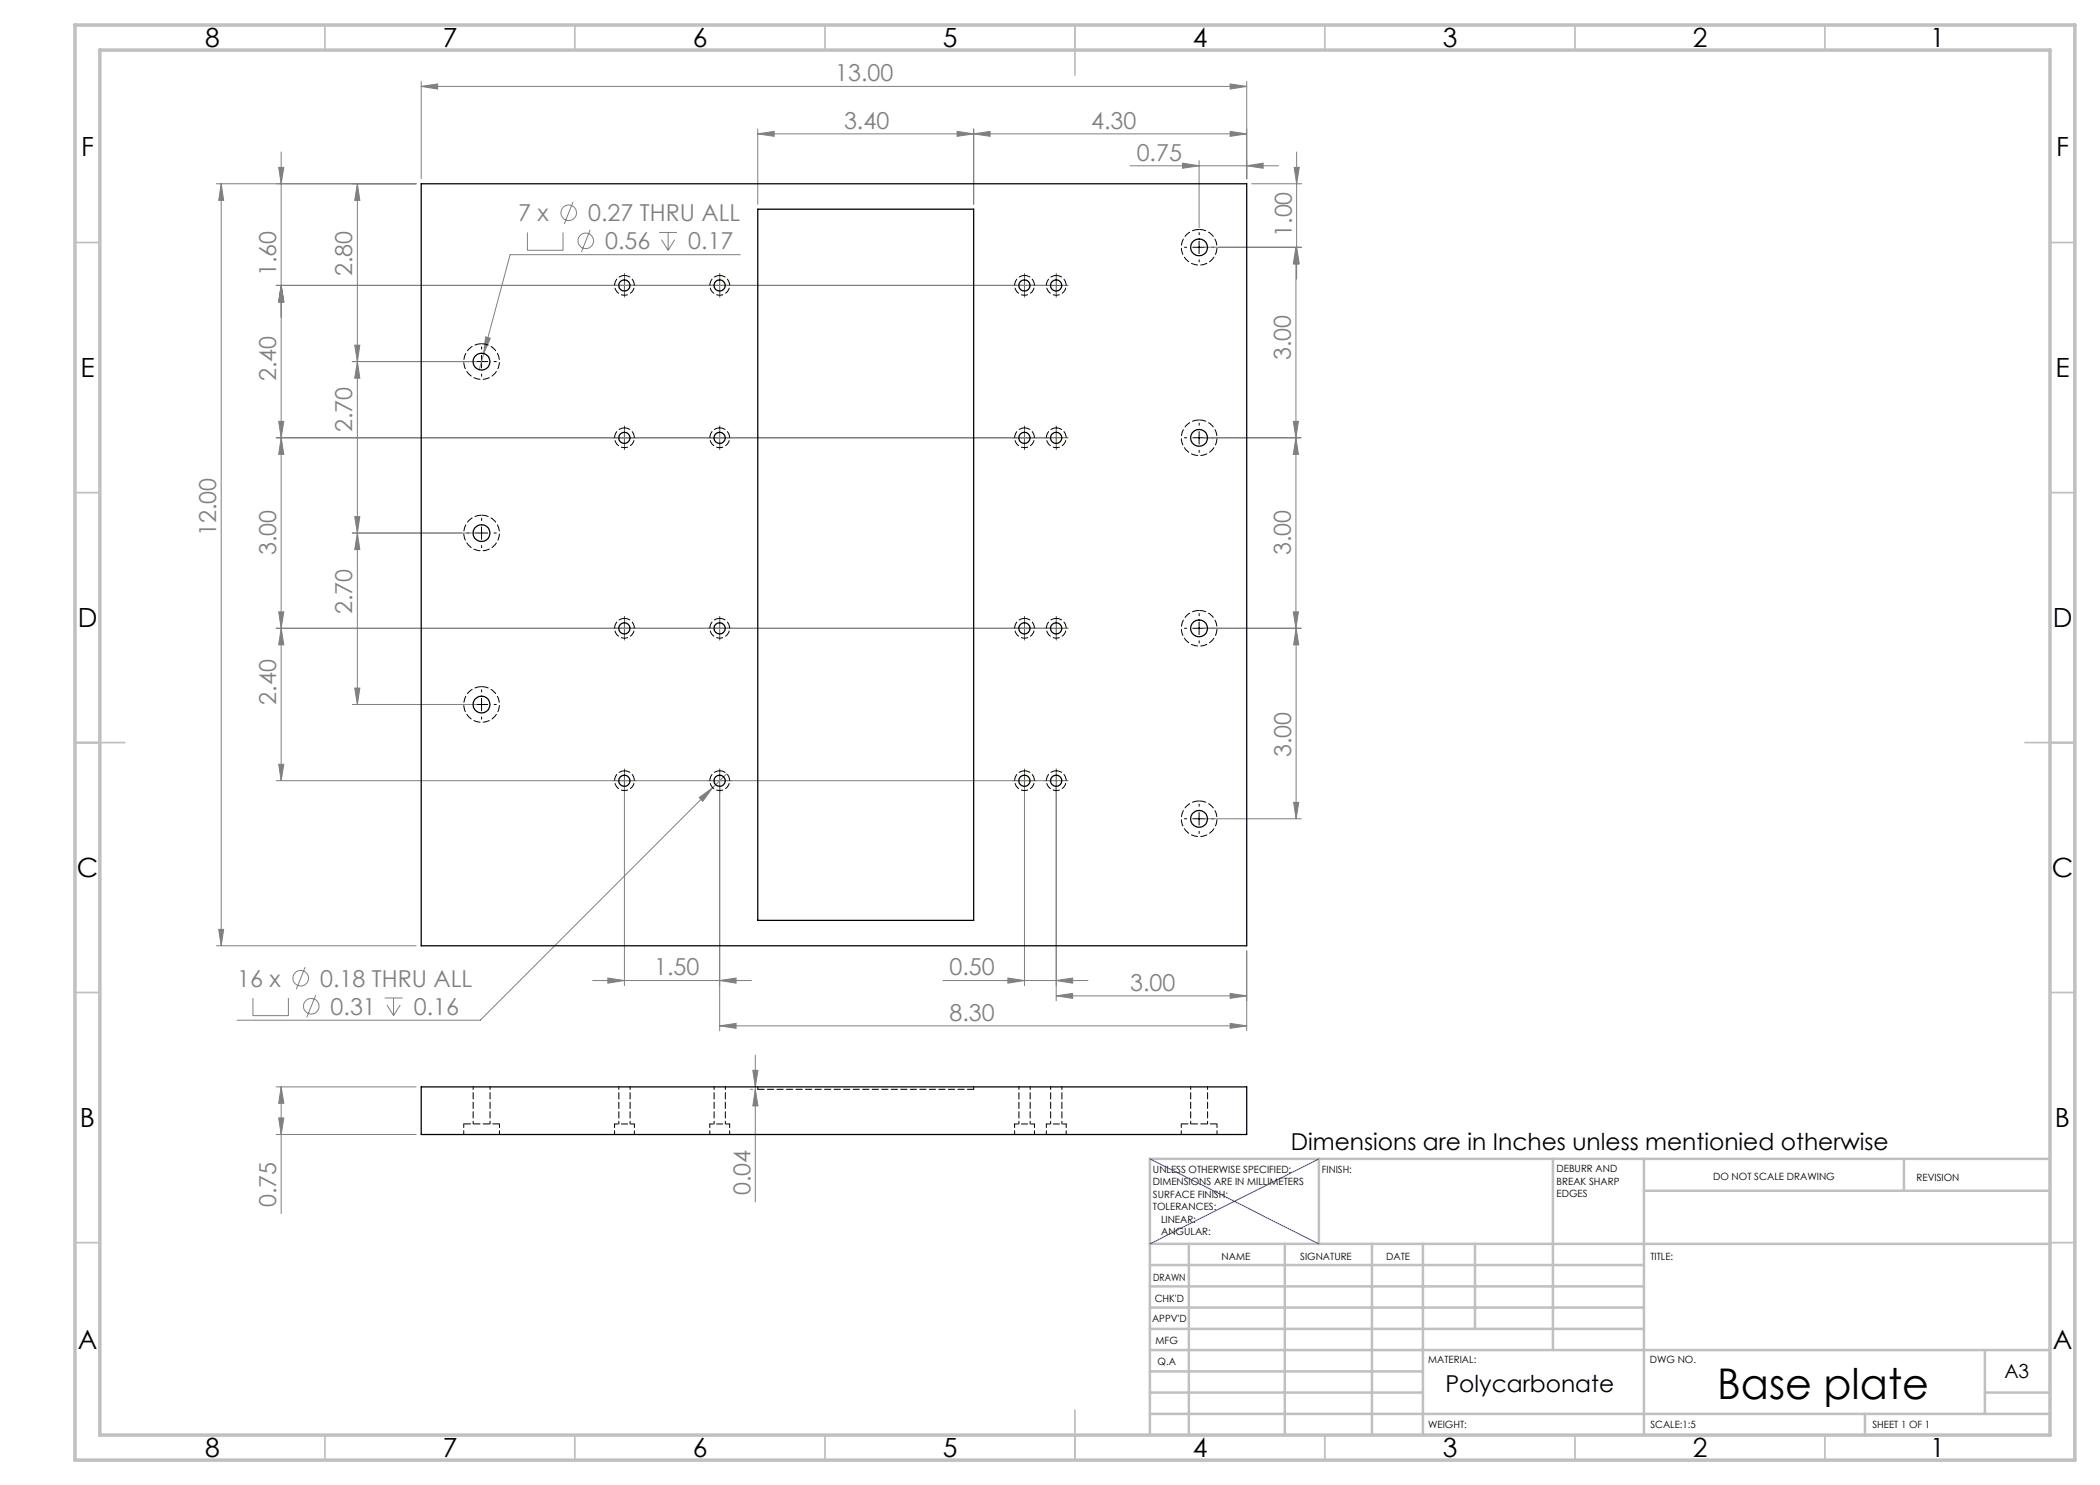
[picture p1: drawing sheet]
<svg xmlns="http://www.w3.org/2000/svg" width="420mm" height="297mm" viewBox="0 0 420 297" stroke-linecap="round" stroke-linejoin="round" font-family="sans-serif">
<g fill="none" stroke="#808080" stroke-width=".2">
<path d="M84.2 17.3l3.3-.5v1zM84.2 16.3v19.5M84.2 17.3h165.1M246 16.8l3.3 .5-3.3 .5zM249.3 16.3v19.5M43.3 36.8h39.9M44.2 36.8v152.4M44.2 36.8l.5 3.3h-1zM55.7 33.5h1.1l-.6 3.3zM56.2 30.4v125.7M71.5 36.8v104.1M71.5 36.8l.5 3.3h-1.1z"/>
<path d="M151.6 26.8l3.2-.5v1zM151.6 25.8v15M151.6 26.8h97.7M191.4 26.3l3.3 .5-3.3 .5zM194.7 26.8l3.3-.5v1zM194.7 25.8v15M226 33.2h29.7M236.5 32.6l3.3 .6-3.3 .5zM239.8 32.1v13.4M246 26.3l3.3 .5-3.3 .5zM249.3 33.2l3.3-.6v1.1zM250.3 36.8h10"/>
<path d="M258.8 33.5h1.1l-.6 3.3zM259.3 30.4v25.4M55.2 57.1h155M56.2 57.1l.6 3.3h-1.1zM105.5 46.5v3.6h7.1v-3.6M114.6 40.4l-1.7 4.4M118 46l-1.7 4.4M131.8 46.5h3.6M132.3 47.9l1.3 2.2M133.6 46.5v3.6M134.9 47.9l-1.3 2.2M148.1 50.9h-46.1l-6.2 23.1"/>
<path d="M240.8 49.5h19.5M259.2 49.5l.5 3.3h-1zM259.2 49.5v114.3M259.3 49.5l.6 3.3h-1.1zM70.4 72.3h24.9M70.9 69h1.1l-.5 3.3zM71.5 72.3l.5 3.3h-1.1zM97.1 67.4l1 .3-1.4 3zM55.2 87.6h155M55.7 84.3h1.1l-.6 3.3zM56.2 87.6l.6 3.3h-1.1zM240.8 87.6h19.4"/>
<path d="M258.7 84.3h1l-.5 3.3zM259.2 87.6l.5 3.3h-1zM70.4 106.6h24.9M70.9 103.3h1.1l-.5 3.3zM71.5 106.6l.5 3.3h-1.1zM55.2 125.7h155M55.7 122.4h1.1l-.6 3.3zM56.2 125.7l.6 3.3h-1.1zM70.9 137.6h1.1l-.5 3.3zM240.8 125.7h19.4M258.7 122.4h1l-.5 3.3zM259.2 125.7l.6 3.3h-1.1z"/>
<path d="M55.2 156.1h155M55.7 152.9h1.1l-.6 3.2zM70.4 140.9h24.9M124.9 157.2v39.9M139.8 159.5l2.7-2-2 2.8zM142.5 157.5l-46.4 46.5h-48.7M143.9 157.2v49M145.3 154.8l-2.8 2.7M204.9 157.2v39.9M211.2 157.2v43M240.8 163.8h19.4M258.7 160.5h1.1l-.6 3.3z"/>
<path d="M43.3 189.2h39.9M43.7 185.9h1l-.5 3.3zM50.6 199.6v3.5h7.1v-3.5M61 193.4l-1.7 4.5M63.1 199l-1.8 4.5M76.9 199.6h3.6M78.7 199.6v3.5M118.5 196.1h31.8M121.6 195.6l3.3 .5-3.3 .5zM143.9 196.1l3.3-.5v1zM188.6 196.1h29M201.6 195.6l3.3 .5-3.3 .5z"/>
<path d="M211.2 196.1l3.3-.5v1zM211.2 199.2l3.3-.5v1zM211.2 199.2h38.1M246 198.7l3.3 .5-3.3 .5zM249.3 190.2v16M55.2 217.4h28M56.2 217.4v25.3M56.2 217.4l.6 3.3h-1.1zM77.4 201l1.3 2.1M80 201l-1.3 2.1M143.9 205.2l3.3-.5v1zM143.9 205.2h105.4"/>
<path d="M150.1 217.9h.4M150.6 214.1h1l-.5 3.3zM151.1 217.9l.5 3.3h-1zM151.1 211v29.4M246 204.7l3.3 .5-3.3 .5zM55.2 226.9h28M55.7 223.6h1.1l-.6 3.3z"/>
<circle cx="113.7" cy="42.6" r="1.55"/>
<circle cx="117.2" cy="48.2" r="1.55"/>
<circle cx="60.1" cy="195.6" r="1.55"/>
<circle cx="62.3" cy="201.2" r="1.55"/>
</g>
<g fill="none" stroke="#000" stroke-width=".2" stroke-dasharray="15.2 1.3 1.3 1.3">
<path d="M237.3 49.5h-.4M239.8 47v-.5M239.8 52v.4M242.3 49.5h.5M93.8 72.3h-.4M96.3 69.8v-.4M96.3 74.8v.5M98.8 72.3h.5M237.3 87.6h-.4M239.8 85.1v-.5M239.8 90.1v.4M242.3 87.6h.5"/>
<path d="M93.8 106.6h-.4M96.3 104.1v-.4M96.3 109.1v.4M98.8 106.6h.5M96.3 138.4v-.4M237.3 125.7h-.4M239.8 123.2v-.5M239.8 128.2v.4M242.3 125.7h.5M93.8 140.9h-.4M96.3 143.4v.4M98.8 140.9h.5"/>
<path d="M237.3 163.8h-.4M239.8 161.3v-.5M239.8 166.3v.4M242.3 163.8h.5"/>
</g>
<g fill="none" stroke="#000" stroke-width=".2">
<path d="M238.5 49.5h2.6M239.8 48.2v2.5M95 72.3h2.5M96.3 71.1v2.5M238.5 87.6h2.6M239.8 86.3v2.5M95 106.6h2.5M96.3 105.4v2.5M96.3 139.7v2.5M238.5 125.7h2.6M239.8 124.4v2.5M95 140.9h2.5"/>
<path d="M238.5 163.8h2.6M239.8 162.5v2.5"/>
</g>
<g fill="none" stroke="#808000" stroke-width=".2" stroke-dasharray="15.2 1.3 1.3 1.3">
<path d="M123.6 57.1h-1.1M124.9 55.8v-1.1M124.9 58.3v1.1M126.1 57.1h1.2M142.7 57.1h-1.1M143.9 55.8v-1.1M143.9 58.3v1.1M145.2 57.1h1.1M203.7 57.1h-1.2M204.9 55.8v-1.1M204.9 58.3v1.1M206.2 57.1h1.1"/>
<path d="M210 57.1h-1.1M211.3 55.8v-1.1M211.3 58.3v1.1M212.5 57.1h1.1M123.6 87.6h-1.1M124.9 86.3v-1.1M124.9 88.8v1.1M126.1 87.6h1.2M142.7 87.6h-1.1M143.9 86.3v-1.1M143.9 88.8v1.1M145.2 87.6h1.1"/>
<path d="M203.7 87.6h-1.2M204.9 86.3v-1.1M204.9 88.8v1.1M206.2 87.6h1.1M210 87.6h-1.1M211.3 86.3v-1.1M211.3 88.8v1.1M212.5 87.6h1.1M123.6 125.7h-1.1M124.9 124.4v-1.1M124.9 126.9v1.1M126.1 125.7h1.2"/>
<path d="M142.7 125.7h-1.1M143.9 124.4v-1.1M143.9 126.9v1.1M145.2 125.7h1.1M203.7 125.7h-1.2M204.9 124.4v-1.1M204.9 126.9v1.1M206.2 125.7h1.1M210 125.7h-1.1M211.3 124.4v-1.1M211.3 126.9v1.1M212.5 125.7h1.1"/>
<path d="M123.6 156.1h-1.1M124.9 154.9v-1.1M124.9 157.4v1.1M126.1 156.1h1.2M142.7 156.1h-1.1M143.9 154.9v-1.1M143.9 157.4v1.1M145.2 156.1h1.1M203.7 156.1h-1.2M204.9 154.9v-1.1M204.9 157.4v1.1M206.2 156.1h1.1"/>
<path d="M210 156.1h-1.1M211.3 154.9v-1.1M211.3 157.4v1.1M212.5 156.1h1.1"/>
</g>
<g fill="none" stroke="#808000" stroke-width=".2">
<path d="M123.6 57.1h2.5M124.9 55.8v2.5M142.7 57.1h2.5M143.9 55.8v2.5M203.6 57.1h2.5M204.9 55.8v2.5M210 57.1h2.5M211.2 55.8v2.5M123.6 87.6h2.5M124.9 86.3v2.5M142.7 87.6h2.5M143.9 86.3v2.5"/>
<path d="M203.6 87.6h2.5M204.9 86.3v2.5M210 87.6h2.5M211.2 86.3v2.5M123.6 125.7h2.5M124.9 124.4v2.5M142.7 125.7h2.5M143.9 124.4v2.5M203.6 125.7h2.5M204.9 124.4v2.5M210 125.7h2.5M211.2 124.4v2.5"/>
<path d="M123.6 156.1h2.5M124.9 154.9v2.5M142.7 156.1h2.5M143.9 154.9v2.5M203.6 156.1h2.5M204.9 154.9v2.5M210 156.1h2.5M211.2 154.9v2.5"/>
</g>
<g fill="none" stroke="#c0c0c0" stroke-width=".35">
<path d="M65 5v5M115 5v5M165 5v5M215 5v10M265 5v5M315 5v5M365 5v5M15 48.5h5M410 48.5h5M15 98.5h5M410 98.5h5M15 148.5h10"/>
<path d="M405 148.5h10M15 198.5h5M410 198.5h5M15 248.5h5M410 248.5h5M65 287v5M115 287v5M165 287v5M215 282v10M265 287v5M315 287v5M365 287v5"/>
</g>
<g fill="none" stroke="#c0c0c0" stroke-width=".5">
<path d="M263.8 231.8v17M310.6 231.8v38.2M328.8 231.8v55.2M328.8 238.2h81.2M380.8 231.8v6.4M410 231.8h-180v55.2M230 248.8h180M230 257.3h98.8M230 253h98.8M237.8 248.8v38.2M257 248.8v38.2M274.4 248.8v38.2"/>
<path d="M284.6 248.8v38.2M295 248.8v17M230 265.8h98.8M230 261.5h98.8M230 278.5h54.6M230 274.3h54.6M230 270h180M397 278.5h13M397 270v12.8M230 282.8h180M373 282.8v4.2"/>
</g>
<path d="M15 5h400v287h-400zM20 10h390v277h-390z" fill="none" stroke="#c0c0c0" stroke-width=".7"/>
<path d="M230 231.8l33.8 17M263.8 231.8l-33.8 17" fill="none" stroke="#00f" stroke-width=".2"/>
<g fill="#808080">
<path d="M246 16.8l3.3 .5-3.3 .5zM84.2 17.3l3.3-.5v1zM143.9 196.1l3.3-.5v1zM121.6 195.6l3.3 .5-3.3 .5z"/>
<path d="M151.6 26.8l3.2-.5v1zM191.4 26.3l3.3 .5-3.3 .5zM97.1 67.4l-.4 3.3 1.4-3zM139.8 159.5l.7 .8 2-2.8z"/>
<path d="M194.7 26.8l3.3-.5v1zM246 26.3l3.3 .5-3.3 .5zM211.2 199.2l3.3-.5v1zM246 198.7l3.3 .5-3.3 .5z"/>
<path d="M201.6 195.6l3.3 .5-3.3 .5zM211.2 196.1l3.3-.5v1z"/>
<path d="M249.3 33.2l3.3-.6v1.1zM236.5 32.6l3.3 .6-3.3 .5zM246 204.7l3.3 .5-3.3 .5zM143.9 205.2l3.3-.5v1z"/>
<path d="M151.1 217.9l.5 3.3h-1zM150.6 214.1h1l-.5 3.3zM259.3 49.5l.6 3.3h-1.1zM258.8 33.5h1.1l-.6 3.3zM258.7 84.3h1l-.5 3.3zM259.2 49.5l.5 3.3h-1zM258.7 122.4h1l-.5 3.3zM259.2 87.6l.5 3.3h-1zM258.7 160.5h1.1l-.6 3.3zM259.2 125.7l.6 3.3h-1.1zM55.7 152.9h1.1l-.6 3.2zM56.2 125.7l.6 3.3h-1.1zM70.9 137.6h1.1l-.5 3.3zM71.5 106.6l.5 3.3h-1.1z"/>
<path d="M43.7 185.9h1l-.5 3.3zM44.2 36.8l.5 3.3h-1z"/>
<path d="M56.2 217.4l.6 3.3h-1.1zM55.7 223.6h1.1l-.6 3.3zM55.7 33.5h1.1l-.6 3.3zM56.2 57.1l.6 3.3h-1.1zM56.2 57.1l.6 3.3h-1.1zM55.7 84.3h1.1l-.6 3.3zM56.2 87.6l.6 3.3h-1.1zM55.7 122.4h1.1l-.6 3.3zM71.5 36.8l.5 3.3h-1.1zM70.9 69h1.1l-.5 3.3zM71.5 72.3l.5 3.3h-1.1zM70.9 103.3h1.1l-.5 3.3z"/>
</g>
<g fill="none" stroke="#000" stroke-width=".25">
<path d="M84.2 36.8h165.1v152.4h-165.1zM151.6 41.8h43.1v142.3h-43.1zM84.2 217.4h165.1v9.5h-165.1z"/>
<circle cx="124.9" cy="57.1" r="1.12"/>
<circle cx="143.9" cy="57.1" r="1.12"/>
<circle cx="204.9" cy="57.1" r="1.12"/>
<circle cx="211.2" cy="57.1" r="1.12"/>
<circle cx="239.8" cy="49.5" r="1.68"/>
<circle cx="96.3" cy="72.3" r="1.68"/>
<circle cx="124.9" cy="87.6" r="1.12"/>
<circle cx="143.9" cy="87.6" r="1.12"/>
<circle cx="204.9" cy="87.6" r="1.12"/>
<circle cx="211.2" cy="87.6" r="1.12"/>
<circle cx="239.8" cy="87.6" r="1.68"/>
<circle cx="96.3" cy="106.6" r="1.68"/>
<circle cx="124.9" cy="125.7" r="1.12"/>
<circle cx="143.9" cy="125.7" r="1.12"/>
<circle cx="204.9" cy="125.7" r="1.12"/>
<circle cx="211.2" cy="125.7" r="1.12"/>
<circle cx="239.8" cy="125.7" r="1.68"/>
<circle cx="96.3" cy="140.9" r="1.68"/>
<circle cx="124.9" cy="156.2" r="1.12"/>
<circle cx="143.9" cy="156.2" r="1.12"/>
<circle cx="204.9" cy="156.2" r="1.12"/>
<circle cx="211.2" cy="156.2" r="1.12"/>
<circle cx="239.8" cy="163.8" r="1.68"/>
</g>
<path d="M151.6 217.9v-.5M151.6 217.9h43.1M194.7 217.9v-.5" fill="none" stroke="#000" stroke-width=".2" stroke-dasharray="1.3 .6"/>
<path d="M239.8 45.9a3.6 3.6 0 0 1 3.2 5.1 3.6 3.6 0 0 1-6 .7 3.6 3.6 0 0 1 2.1-5.7l.7-.1M96.3 68.7a3.6 3.6 0 0 1 3.2 5.2 3.6 3.6 0 0 1-6 .6 3.6 3.6 0 0 1 2.1-5.7l.7-.1M239.8 84a3.6 3.6 0 0 1 3.2 5.1 3.6 3.6 0 0 1-6 .7 3.6 3.6 0 0 1 2.1-5.7l.7-.1M96.3 103a3.6 3.6 0 0 1 3.2 5.2 3.6 3.6 0 0 1-6 .6 3.6 3.6 0 0 1 2.1-5.7l.7-.1M96.3 137.3a3.6 3.6 0 0 1 3.2 5.2 3.6 3.6 0 0 1-6 .6 3.6 3.6 0 0 1 2.1-5.7l.7-.1M239.8 122.1a3.6 3.6 0 0 1 3.2 5.1 3.6 3.6 0 0 1-6 .7 3.6 3.6 0 0 1 2.1-5.7l.7-.1M239.8 160.2a3.6 3.6 0 0 1 3.2 5.1 3.6 3.6 0 0 1-6 .7 3.6 3.6 0 0 1 2.1-5.7l.7-.1M99.9 224.8h-7.2M243.4 224.8h-7.1" fill="none" stroke="#000" stroke-width=".2" stroke-dasharray="1.3 .6" stroke-dashoffset="-.1"/>
<path d="M126.9 224.8h-4M145.9 224.8h-3.9M206.9 224.8h-4M213.2 224.8h-3.9" fill="none" stroke="#000" stroke-width=".2" stroke-dasharray="1.3 .6" stroke-dashoffset=".6"/>
<path d="M92.7 224.8v2.1M99.9 226.9v-2.1M122.9 224.8v2.1M126.9 226.9v-2.1M142 224.8v2.1M145.9 226.9v-2.1M202.9 224.8v2.1M206.9 226.9v-2.1M209.3 224.8v2.1M213.2 226.9v-2.1M236.3 224.8v2.1M243.4 226.9v-2.1" fill="none" stroke="#000" stroke-width=".2" stroke-dasharray="1.3 .6" stroke-dashoffset=".5"/>
<path d="M94.6 217.4v7.4M123.8 217.4v7.4M142.8 217.4v7.4M203.8 217.4v7.4M210.1 217.4v7.4M238.1 217.4v7.4M98 224.8v-7.4M126 224.8v-7.4M145.1 224.8v-7.4M206 224.8v-7.4M212.4 224.8v-7.4M241.5 224.8v-7.4" fill="none" stroke="#000" stroke-width=".2" stroke-dasharray="1.3 .6" stroke-dashoffset=".7"/>
<g fill="none" stroke="#000" stroke-width=".2" stroke-dasharray="1.3 .6" stroke-dashoffset=".1">
<path d="M124.9 55.1a1.98 1.98 0 0 1 1.8 2.8 1.98 1.98 0 0 1-3.3 .5 1.98 1.98 0 0 1 .9-3.2l.6-.1M143.9 55.1a1.98 1.98 0 0 1 1.9 2.8 1.98 1.98 0 0 1-3.4 .5 1.98 1.98 0 0 1 1-3.2l.5-.1M204.9 55.1a1.98 1.98 0 0 1 1.8 2.8 1.98 1.98 0 0 1-3.3 .5 1.98 1.98 0 0 1 .9-3.2l.6-.1M211.3 55.1a1.98 1.98 0 0 1 1.8 2.8 1.98 1.98 0 0 1-3.3 .5 1.98 1.98 0 0 1 .9-3.2l.6-.1M124.9 85.6a1.98 1.98 0 0 1 1.8 2.8 1.98 1.98 0 0 1-3.3 .5 1.98 1.98 0 0 1 .9-3.2l.6-.1M143.9 85.6a1.98 1.98 0 0 1 1.9 2.8 1.98 1.98 0 0 1-3.4 .5 1.98 1.98 0 0 1 1-3.2l.5-.1M204.9 85.6a1.98 1.98 0 0 1 1.8 2.8 1.98 1.98 0 0 1-3.3 .5 1.98 1.98 0 0 1 .9-3.2l.6-.1M211.3 85.6a1.98 1.98 0 0 1 1.8 2.8 1.98 1.98 0 0 1-3.3 .5 1.98 1.98 0 0 1 .9-3.2l.6-.1M124.9 123.7a1.98 1.98 0 0 1 1.8 2.8 1.98 1.98 0 0 1-3.3 .5 1.98 1.98 0 0 1 .9-3.2l.6-.1M143.9 123.7a1.98 1.98 0 0 1 1.9 2.8 1.98 1.98 0 0 1-3.4 .5 1.98 1.98 0 0 1 1-3.2l.5-.1M204.9 123.7a1.98 1.98 0 0 1 1.8 2.8 1.98 1.98 0 0 1-3.3 .5 1.98 1.98 0 0 1 .9-3.2l.6-.1M211.3 123.7a1.98 1.98 0 0 1 1.8 2.8 1.98 1.98 0 0 1-3.3 .5 1.98 1.98 0 0 1 .9-3.2l.6-.1"/>
<path d="M124.9 154.2a1.98 1.98 0 0 1 1.8 2.8 1.98 1.98 0 0 1-3.3 .4 1.98 1.98 0 0 1 .9-3.2h.6M143.9 154.2a1.98 1.98 0 0 1 1.9 2.8 1.98 1.98 0 0 1-3.4 .4 1.98 1.98 0 0 1 1-3.2h.5M204.9 154.2a1.98 1.98 0 0 1 1.8 2.8 1.98 1.98 0 0 1-3.3 .4 1.98 1.98 0 0 1 .9-3.2h.6M211.3 154.2a1.98 1.98 0 0 1 1.8 2.8 1.98 1.98 0 0 1-3.3 .4 1.98 1.98 0 0 1 .9-3.2h.6"/>
</g>
<text font-size="8.5" x="343.4" y="279.7">Base plate</text>
<g font-size="5.3">
<text x="41" y="9.5">8</text>
<text x="88.5" y="9.5">7</text>
<text x="138.5" y="9.5">6</text>
<text x="188.5" y="9.5">5</text>
<text x="238.5" y="9.5">4</text>
<text x="288.5" y="9.5">3</text>
<text x="338.5" y="9.5">2</text>
<text x="386" y="9.5">1</text>
<text x="16.2" y="31.2">F</text>
<text x="411.2" y="31.2">F</text>
<text x="16.1" y="75.5">E</text>
<text x="411.1" y="75.5">E</text>
<text x="15.5" y="125.5">D</text>
<text x="410.5" y="125.5">D</text>
<text x="15.4" y="175.5">C</text>
<text x="410.4" y="175.5">C</text>
<text x="16" y="225.5">B</text>
<text x="411" y="225.5">B</text>
<text x="15.5" y="269.8">A</text>
<text x="410.5" y="269.8">A</text>
<text x="41" y="291.5">8</text>
<text x="88.5" y="291.5">7</text>
<text x="138.5" y="291.5">6</text>
<text x="188.5" y="291.5">5</text>
<text x="238.5" y="291.5">4</text>
<text x="288.5" y="291.5">3</text>
<text x="338.5" y="291.5">2</text>
<text x="386" y="291.5">1</text>
</g>
<g font-size="4.7" fill="#808080">
<text x="167" y="16.3">13.00</text>
<text x="168.8" y="25.7">3.40</text>
<text x="218.2" y="25.7">4.30</text>
<text x="227.3" y="32.1">0.75</text>
<text x="103.6" y="44.3">7 x</text>
<text x="117.6" y="44.3">0.27 THRU ALL</text>
<text x="258.3" y="47.4" transform="rotate(-90 258.3 47.4)">1.00</text>
<text x="121" y="49.9">0.56</text>
<text x="137.7" y="49.9">0.17</text>
<text x="55.2" y="55.3" transform="rotate(-90 55.2 55.3)">1.60</text>
<text x="70.5" y="55.3" transform="rotate(-90 70.5 55.3)">2.80</text>
<text x="55.2" y="76.2" transform="rotate(-90 55.2 76.2)">2.40</text>
<text x="258.2" y="72.1" transform="rotate(-90 258.2 72.1)">3.00</text>
<text x="70.5" y="86.5" transform="rotate(-90 70.5 86.5)">2.70</text>
<text x="43.2" y="107.2" transform="rotate(-90 43.2 107.2)">12.00</text>
<text x="55.2" y="111" transform="rotate(-90 55.2 111)">3.00</text>
<text x="258.2" y="111" transform="rotate(-90 258.2 111)">3.00</text>
<text x="70.5" y="122.9" transform="rotate(-90 70.5 122.9)">2.70</text>
<text x="55.2" y="141" transform="rotate(-90 55.2 141)">2.40</text>
<text x="258.2" y="151.4" transform="rotate(-90 258.2 151.4)">3.00</text>
<text x="47.4" y="197.3">16 x</text>
<text x="64" y="197.3">0.18 THRU ALL</text>
<text x="130.9" y="195.1">1.50</text>
<text x="189.9" y="195.1">0.50</text>
<text x="66.1" y="202.9">0.31</text>
<text x="82.8" y="202.9">0.16</text>
<text x="226.1" y="198.1">3.00</text>
<text x="189.9" y="204.1">8.30</text>
<text x="150.1" y="239.1" transform="rotate(-90 150.1 239.1)">0.04</text>
<text x="55.2" y="241.4" transform="rotate(-90 55.2 241.4)">0.75</text>
</g>
<g font-size="4.7">
<text x="258.2" y="230.1">Dimensions are in Inches unless mentionied otherwise</text>
<text x="289.1" y="278.3">Polycarbonate</text>
</g>
<text font-size="3.9" x="400.9" y="275.5">A3</text>
<g font-size="2">
<text x="230.6" y="234.6">UNLESS OTHERWISE SPECIFIED:</text>
<text x="230.6" y="237.1">DIMENSIONS ARE IN MILLIMETERS</text>
<text x="230.6" y="239.6">SURFACE FINISH:</text>
<text x="264.4" y="234.6">FINISH:</text>
<text x="311.3" y="234.5">DEBURR AND</text>
<text x="311.3" y="237">BREAK SHARP</text>
<text x="311.3" y="239.5">EDGES</text>
<text x="342.6" y="236">DO NOT SCALE DRAWING</text>
<text x="383.3" y="236.2">REVISION</text>
<text x="230.6" y="242.1">TOLERANCES:</text>
<text x="232.2" y="244.6">LINEAR:</text>
<text x="232.2" y="247.1">ANGULAR:</text>
<text x="244.3" y="252">NAME</text>
<text x="260" y="251.9">SIGNATURE</text>
<text x="277.2" y="251.9">DATE</text>
<text x="330.1" y="251.9">TITLE:</text>
<text x="230.6" y="256.1">DRAWN</text>
<text x="230.9" y="260.3">CHK'D</text>
<text x="230.4" y="264.4">APPV'D</text>
<text x="231.1" y="268.8">MFG</text>
<text x="231.5" y="273">Q.A</text>
<text x="285.6" y="272.5">MATERIAL:</text>
<text x="330" y="272.5">DWG NO.</text>
<text x="285.6" y="285.5">WEIGHT:</text>
<text x="330.1" y="285.6">SCALE:1:5</text>
<text x="374.5" y="285.6">SHEET 1 OF 1</text>
</g>
</svg>
